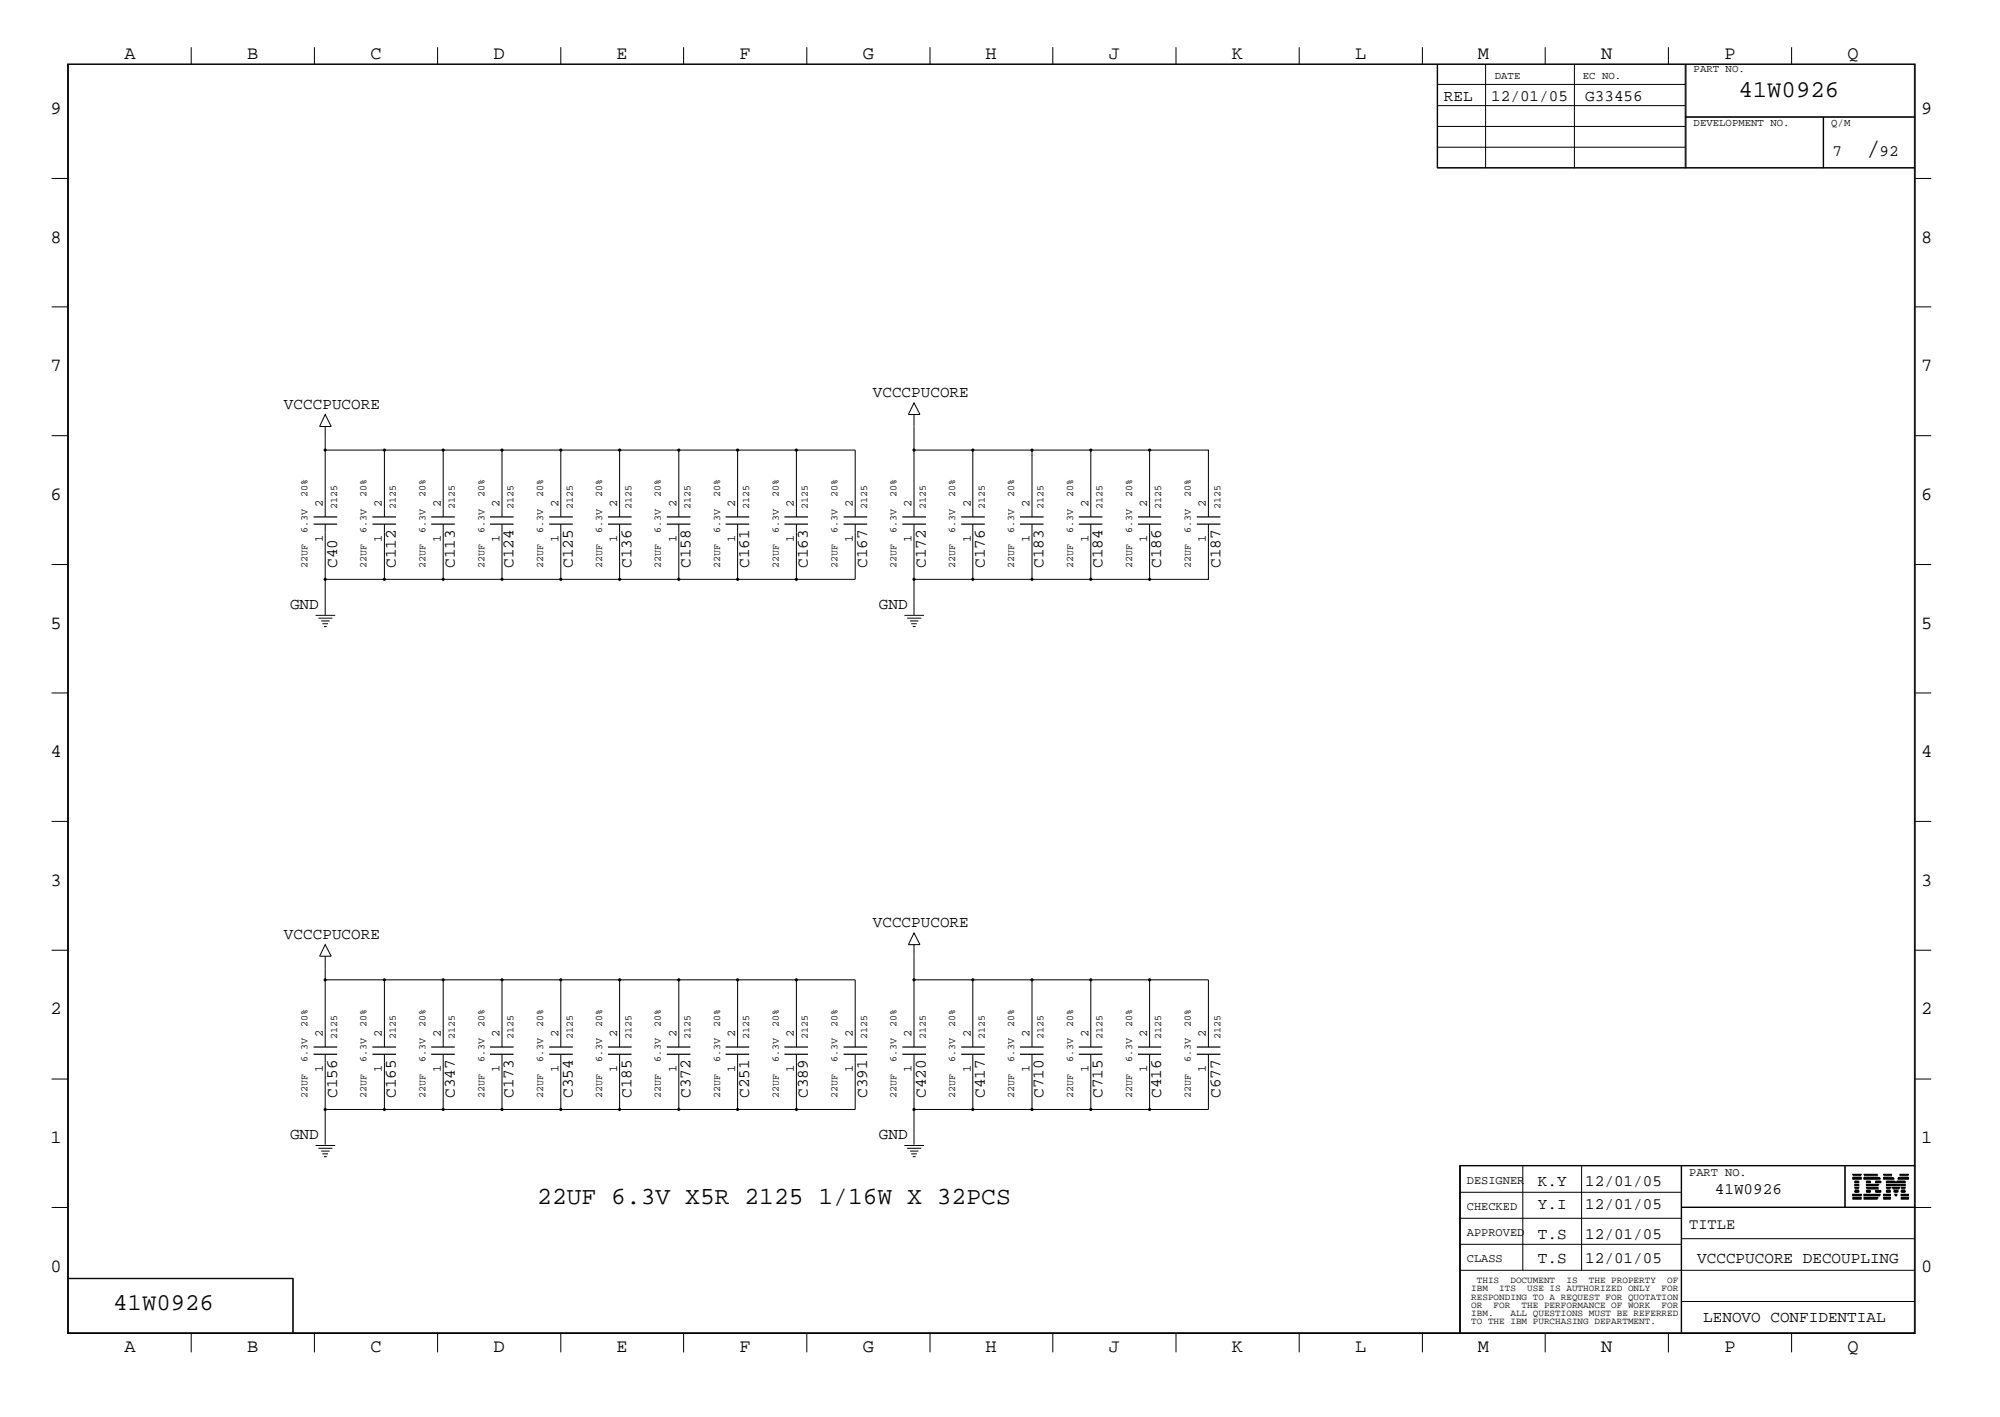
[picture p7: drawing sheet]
<svg xmlns="http://www.w3.org/2000/svg" width="423mm" height="300mm" viewBox="0 0 423 300" stroke-linecap="round" stroke-linejoin="round" font-family="sans-serif">
<g fill="none" stroke="#000" stroke-width=".21">
<path d="M14.3 13.5h391.1v268.7h-391.1zM14.5 13.6h390.7v268.4h-390.7zM40.5 10v3.5M66.5 10v3.5M92.6 10v3.5M118.7 10v3.5M144.7 10v3.5M170.8 10v3.5M196.9 10v3.5M222.8 10v3.5M248.9 10v3.5M275 10v3.5"/>
<path d="M301.1 10v3.5M304.2 13.5v22.1h101.2M304.2 17.9h52.5M304.3 13.5v22.1M314.5 13.5v22.1M327.1 10v3.5M333.2 13.5v22.1M353.1 10v3.5M356.7 13.5v22.1M356.9 13.5v22.1M379.2 10v3.5M10.9 37.8h3.4"/>
<path d="M304.2 35.5h101.2M304.2 26.8h52.5M304.2 22.4h52.5M304.3 31.2h52.4M356.7 24.8h48.7M356.7 24.7h48.7M385.9 24.8v10.8M386 24.8v10.8M405.4 37.8h3.4M10.9 64.9h3.4M405.4 64.9h3.4M10.9 92.2h3.4"/>
<path d="M68.8 87.7l1.3 2.6h-2.5zM68.8 95.3h12.6v14.1M68.8 90.3v19.1M81.4 95.3h12.4v14.1M93.8 95.3h12.5v14.1M106.3 95.3h12.4v14.1M118.7 95.3h12.4v14.1M131.1 95.3h12.6v14.1M143.7 95.3h12.4v14.1M156.1 95.3h12.5v14.1M168.6 95.3h12.4v14.1M193.5 85.3l1.2 2.4h-2.4z"/>
<path d="M193.5 87.7v21.7M193.5 95.3h37.4M205.9 95.3v14.1M218.4 95.3v14.1M230.9 95.3h24.9v14.1M230.9 95.3v14.1M243.3 95.3v14.1M405.4 92.2h3.4M10.9 119.5h3.4M68.8 110.9v19.2M81.4 110.9v11.7h-12.6M93.8 110.9v11.7h-12.4"/>
<path d="M106.3 110.9v11.7h-12.5M118.7 110.9v11.7h-12.4M131.1 110.9v11.7h-12.4M143.7 110.9v11.7h-12.6M156.1 110.9v11.7h-12.4M168.6 110.9v11.7h-12.5M181 110.9v11.7h-12.4M193.5 110.9v19.2M205.9 110.9v11.7M218.4 110.9v11.7M230.9 110.9v11.7M243.3 110.9v11.7"/>
<path d="M255.8 110.9v11.7h-24.9M405.4 119.5h3.4M66.8 130.2h4.2M67.4 130.8h3M68 131.4h1.8M68.2 132h1.2M68.6 132.6h.6M191.4 130.2h4.2M192 130.8h3M192.6 131.4h1.8M192.9 132h1.2M193.2 132.6h.6"/>
<path d="M193.5 122.6h37.4M10.9 146.6h3.4M405.4 146.6h3.4M10.9 173.8h3.4M405.4 173.8h3.4M68.8 199.9l1.3 2.5h-2.5zM193.5 197.4l1.2 2.5h-2.4zM193.5 199.9v7.4h12.4M10.9 201.1h3.4M68.8 202.4v19.2M68.8 207.3h112.2v14.3M81.4 207.3v14.3"/>
<path d="M93.8 207.3v14.3M106.3 207.3v14.3M118.7 207.3v14.3M131.1 207.3v14.3M143.7 207.3v14.3M156.1 207.3v14.3M168.6 207.3v14.3M193.5 207.3v14.3M218.4 207.3h-12.5v14.3M230.9 207.3h-12.5v14.3M243.3 207.3h-12.4v14.3M405.4 201.1h3.4"/>
<path d="M10.9 228.3h3.4M68.8 223.1v11.7M81.4 234.8h-12.6v7.4M81.4 223.1v11.7M93.8 223.1v11.7M106.3 223.1v11.7M118.7 223.1v11.7M131.1 223.1v11.7M143.7 223.1v11.7M156.1 223.1v11.7M168.6 223.1v11.7M181 223.1v11.7h-99.6"/>
<path d="M193.5 223.1v11.7M205.9 223.1v11.7h12.5M205.9 234.8h-12.4v7.4M218.4 223.1v11.7h12.5M230.9 223.1v11.7h12.4M243.3 221.6v-14.3h12.5v14.3M243.3 223.1v11.7h12.5v-11.7M405.4 228.3h3.4M10.9 255.5h3.4M66.8 242.4h4.2M67.4 243h3M68 243.6h1.8"/>
<path d="M68.2 244.2h1.2M68.6 244.8h.6M191.4 242.4h4.2M192 243h3M192.6 243.6h1.8M192.9 244.2h1.2M193.2 244.8h.6M308.9 246.7h96.5M308.9 257.8h47M308.9 252.3h47M309.1 246.6v35.4M322.3 246.6v22.2"/>
<path d="M334.8 246.6v22.2M355.9 246.6v35.4M355.9 255.4h49.5M355.9 255.5h52.9M390.5 246.6v8.9M390.6 246.6v8.9M392.2 253.7h1.8zM392.2 253.6h1.8zM392.2 253.4l1.8 .1zM392.2 253l1.8 .1zM392.2 252.8l1.8 .1zM392.2 252.7l1.8 .1z"/>
<path d="M392.2 249.4l1.8 .1zM392.2 249.3l1.8 .1zM392.2 249.2l1.8 .1zM392.2 248.8h1.8zM392.2 248.7h1.8zM392.2 248.5l1.8 .1zM392.6 252.3h.8zM392.6 252.1l.8 .1zM392.6 252l.8 .1zM392.6 251.6h.8zM392.6 251.5h.8zM392.6 251.3l.8 .1z"/>
<path d="M392.6 250.9l.8 .1zM392.6 250.8h.8zM392.6 250.6l.8 .1zM392.6 250.2l.8 .1zM392.6 250l.8 .1zM392.6 249.9h.8zM394.5 253.7h2.8zM394.5 253.6h2.9zM394.5 253.4l3 .1zM394.5 248.8h3zM394.5 248.7h2.9zM394.5 248.5l2.8 .1z"/>
<path d="M394.5 253l3.3 .1zM394.5 252.8l3.4 .1zM394.5 252.7l3.4 .1zM394.5 249.4l3.4 .1zM394.5 249.3l3.4 .1zM394.5 249.2l3.3 .1zM395.1 251.6h2.6zM395.1 251.5h2.5zM395.1 251.3l2.4 .1zM395.1 250.9l2.4 .1zM395.1 250.8h2.5zM395.1 250.6l2.6 .1z"/>
<path d="M395.1 252.3h.8zM395.1 252.1l.8 .1zM395.1 252l.8 .1zM395.1 250.2l.8 .1zM395.1 250l.8 .1zM395.1 249.9h.8zM397 252.3h1.1zM397 252.1l1.1 .1zM397 252l1.1 .1zM397 250.2l1.1 .1zM397 250l1.1 .1zM397 249.9h1.1z"/>
<path d="M398.7 253.7h1.4zM398.7 253.6h1.4zM398.7 253.4l1.4 .1zM398.7 253l1.4 .1zM398.7 252.8l1.4 .1zM398.7 252.7l1.4 .1zM398.7 249.4l2.2 .1zM398.7 249.3l2.1 .1zM398.7 249.2l2 .1zM398.7 248.8h1.8zM398.7 248.7h1.8zM398.7 248.5l1.7 .1z"/>
<path d="M399.3 252.3h.8zM399.3 252.1l.8 .1zM399.3 252l.8 .1zM399.3 251.6h.8zM399.3 251.5h.8zM399.3 251.3l.8 .1zM399.3 250.9l.8 .1zM399.3 250.8h.8zM399.3 250.6l.8 .1zM399.3 250.2l1.9 .1zM399.3 250l1.9 .1zM399.3 249.9h1.8z"/>
<path d="M400.3 250.6l2 .1zM400.4 250.9l1.8 .1zM400.4 250.8h1.8zM400.5 251.3l1.6 .1zM400.6 251.5h1.5zM400.6 251.6h1.4zM400.9 252.1l.8 .1zM400.9 252l.8 .1zM401 252.3h.7zM401.1 252.7l.4 .1zM401.2 252.8l.3 .1zM401.2 253l.2 .1z"/>
<path d="M401.4 250.2l1.9 .1zM401.5 250l1.8 .1zM401.5 249.9h1.8zM401.7 249.4l2.2 .1zM401.8 249.3l2.1 .1zM401.8 249.2l2.1 .1zM402.1 248.8h1.8zM402.1 248.7h1.8zM402.2 248.5l1.7 .1zM402.4 253.7h1.5zM402.4 253.6h1.5zM402.4 253.4l1.5 .1z"/>
<path d="M402.4 253l1.5 .1zM402.4 252.8l1.5 .1zM402.4 252.7l1.5 .1zM402.4 252.3h.9zM402.4 252.1l.9 .1zM402.4 252l.9 .1zM402.4 251.6h.9zM402.4 251.5h.9zM402.4 251.3l.9 .1zM402.4 250.9l.9 .1zM402.4 250.8h.9zM402.4 250.6l.9 .1z"/>
<path d="M405.4 246.6h-96.5v35.4M14.3 270.5h47.8v11.5M14.3 270.6h47.8M62 270.5v11.5M308.9 268.8h96.5M308.9 263.3h47M355.9 275.4h49.5M355.9 262.1h49.5M40.5 282v4.2M66.5 282v4.2M92.6 282v4.2M118.7 282v4.2"/>
<path d="M144.7 282v4.2M170.8 282v4.2M196.9 282v4.2M222.8 282v4.2M248.9 282v4.2M275 282v4.2M301.1 282v4.2M327.1 282v4.2M353.1 282v4.2M379.2 282v4.2"/>
</g>
<g fill="none" stroke="#000" stroke-width=".25">
<path d="M66.4 110.9h5M66.4 109.4h5M78.8 110.9h5M78.8 109.4h5M91.3 110.9h5M91.3 109.4h5M103.7 110.9h5M103.7 109.4h5M116.2 110.9h5M116.2 109.4h5M128.7 110.9h5M128.7 109.4h5"/>
<path d="M141.1 110.9h5M141.1 109.4h5M153.6 110.9h5M153.6 109.4h5M166 110.9h5M166 109.4h5M178.6 110.9h5M178.6 109.4h5M191 110.9h5M191 109.4h5M203.5 110.9h4.9M203.5 109.4h4.9"/>
<path d="M215.9 110.9h5M215.9 109.4h5M228.3 110.9h5M228.3 109.4h5M240.9 110.9h4.9M240.9 109.4h4.9M253.3 110.9h5M253.3 109.4h5M66.4 223.1h5M66.4 221.6h5M78.8 223.1h5M78.8 221.6h5"/>
<path d="M91.3 223.1h5M91.3 221.6h5M103.7 223.1h5M103.7 221.6h5M116.2 223.1h5M116.2 221.6h5M128.7 223.1h5M128.7 221.6h5M141.1 223.1h5M141.1 221.6h5M153.6 223.1h5M153.6 221.6h5"/>
<path d="M166 223.1h5M166 221.6h5M178.6 223.1h5M178.6 221.6h5M191 223.1h5M191 221.6h5M203.5 223.1h4.9M203.5 221.6h4.9M215.9 223.1h5M215.9 221.6h5M228.3 223.1h5M228.3 221.6h5"/>
<path d="M240.9 223.1h4.9M240.9 221.6h4.9M253.3 223.1h5M253.3 221.6h5"/>
</g>
<g fill="#000">
<circle cx="68.8" cy="95.2" r=".34"/>
<circle cx="81.4" cy="95.2" r=".34"/>
<circle cx="93.8" cy="95.2" r=".34"/>
<circle cx="106.3" cy="95.2" r=".34"/>
<circle cx="118.7" cy="95.2" r=".34"/>
<circle cx="131.1" cy="95.2" r=".34"/>
<circle cx="143.7" cy="95.2" r=".34"/>
<circle cx="156.1" cy="95.2" r=".34"/>
<circle cx="168.6" cy="95.2" r=".34"/>
<circle cx="193.5" cy="95.2" r=".34"/>
<circle cx="205.9" cy="95.2" r=".34"/>
<circle cx="218.4" cy="95.2" r=".34"/>
<circle cx="230.9" cy="95.2" r=".34"/>
<circle cx="243.3" cy="95.2" r=".34"/>
<circle cx="68.8" cy="122.6" r=".34"/>
<circle cx="81.4" cy="122.6" r=".34"/>
<circle cx="93.8" cy="122.6" r=".34"/>
<circle cx="106.3" cy="122.6" r=".34"/>
<circle cx="118.7" cy="122.6" r=".34"/>
<circle cx="131.1" cy="122.6" r=".34"/>
<circle cx="143.7" cy="122.6" r=".34"/>
<circle cx="156.1" cy="122.6" r=".34"/>
<circle cx="168.6" cy="122.6" r=".34"/>
<circle cx="193.5" cy="122.6" r=".34"/>
<circle cx="205.9" cy="122.6" r=".34"/>
<circle cx="218.4" cy="122.6" r=".34"/>
<circle cx="230.9" cy="122.6" r=".34"/>
<circle cx="243.3" cy="122.6" r=".34"/>
<circle cx="68.8" cy="207.3" r=".34"/>
<circle cx="81.4" cy="207.3" r=".34"/>
<circle cx="93.8" cy="207.3" r=".34"/>
<circle cx="106.3" cy="207.3" r=".34"/>
<circle cx="118.7" cy="207.3" r=".34"/>
<circle cx="131.1" cy="207.3" r=".34"/>
<circle cx="143.7" cy="207.3" r=".34"/>
<circle cx="156.1" cy="207.3" r=".34"/>
<circle cx="168.6" cy="207.3" r=".34"/>
<circle cx="193.5" cy="207.3" r=".34"/>
<circle cx="205.9" cy="207.3" r=".34"/>
<circle cx="218.4" cy="207.3" r=".34"/>
<circle cx="230.9" cy="207.3" r=".34"/>
<circle cx="243.3" cy="207.3" r=".34"/>
<circle cx="68.8" cy="234.8" r=".34"/>
<circle cx="81.4" cy="234.8" r=".34"/>
<circle cx="93.8" cy="234.8" r=".34"/>
<circle cx="106.3" cy="234.8" r=".34"/>
<circle cx="118.7" cy="234.8" r=".34"/>
<circle cx="131.1" cy="234.8" r=".34"/>
<circle cx="143.7" cy="234.8" r=".34"/>
<circle cx="156.1" cy="234.8" r=".34"/>
<circle cx="168.6" cy="234.8" r=".34"/>
<circle cx="193.5" cy="234.8" r=".34"/>
<circle cx="205.9" cy="234.8" r=".34"/>
<circle cx="218.4" cy="234.8" r=".34"/>
<circle cx="230.9" cy="234.8" r=".34"/>
<circle cx="243.3" cy="234.8" r=".34"/>
</g>
<g font-size="5.2">
<text x="395" y="32.9">/</text>
<text x="113.7" y="254.8">22UF 6.3V X5R 2125 1/16W X 32PCS</text>
</g>
<g font-size="5.1">
<text x="368" y="20.5">41W0926</text>
<text x="24" y="277.2">41W0926</text>
</g>
<g font-size="4">
<text x="26.3" y="12.5">A</text>
<text x="52.3" y="12.5">B</text>
<text x="78.4" y="12.5">C</text>
<text x="104.5" y="12.5">D</text>
<text x="130.5" y="12.5">E</text>
<text x="156.5" y="12.5">F</text>
<text x="182.6" y="12.5">G</text>
<text x="208.6" y="12.5">H</text>
<text x="234.7" y="12.5">J</text>
<text x="260.8" y="12.5">K</text>
<text x="286.9" y="12.5">L</text>
<text x="312.8" y="12.5">M</text>
<text x="338.9" y="12.5">N</text>
<text x="365" y="12.5">P</text>
<text x="391.1" y="12.5">Q</text>
<text x="10.7" y="24.1">9</text>
<text x="406.7" y="24.1">9</text>
<text x="10.7" y="51.4">8</text>
<text x="406.7" y="51.4">8</text>
<text x="10.7" y="78.6">7</text>
<text x="406.7" y="78.6">7</text>
<text x="10.7" y="105.8">6</text>
<text x="406.7" y="105.8">6</text>
<text x="10.7" y="133.1">5</text>
<text x="406.7" y="133.1">5</text>
<text x="10.7" y="160.2">4</text>
<text x="406.7" y="160.2">4</text>
<text x="10.7" y="187.5">3</text>
<text x="406.7" y="187.5">3</text>
<text x="10.7" y="214.6">2</text>
<text x="406.7" y="214.6">2</text>
<text x="10.7" y="241.9">1</text>
<text x="406.7" y="241.9">1</text>
<text x="10.7" y="269.2">0</text>
<text x="406.7" y="269.2">0</text>
<text x="26.3" y="286.2">A</text>
<text x="52.3" y="286.2">B</text>
<text x="78.4" y="286.2">C</text>
<text x="104.5" y="286.2">D</text>
<text x="130.5" y="286.2">E</text>
<text x="156.5" y="286.2">F</text>
<text x="182.6" y="286.2">G</text>
<text x="208.6" y="286.2">H</text>
<text x="234.7" y="286.2">J</text>
<text x="260.8" y="286.2">K</text>
<text x="286.9" y="286.2">L</text>
<text x="312.8" y="286.2">M</text>
<text x="338.9" y="286.2">N</text>
<text x="365" y="286.2">P</text>
<text x="391.1" y="286.2">Q</text>
</g>
<g font-size="3.4">
<text x="305.6" y="21.4">REL</text>
<text x="315.6" y="21.4">12/01/05</text>
<text x="335.5" y="21.4">G33456</text>
<text x="387.9" y="32.9">7</text>
<text x="397.8" y="32.9">92</text>
<text x="184.7" y="84">VCCCPUCORE</text>
<text x="60.1" y="86.5">VCCCPUCORE</text>
<text x="71.4" y="120.1" transform="rotate(-90 71.4 120.1)">C40</text>
<text x="83.8" y="120.1" transform="rotate(-90 83.8 120.1)">C112</text>
<text x="96.3" y="120.1" transform="rotate(-90 96.3 120.1)">C113</text>
<text x="108.7" y="120.1" transform="rotate(-90 108.7 120.1)">C124</text>
<text x="121.2" y="120.1" transform="rotate(-90 121.2 120.1)">C125</text>
<text x="133.7" y="120.1" transform="rotate(-90 133.7 120.1)">C136</text>
<text x="146.1" y="120.1" transform="rotate(-90 146.1 120.1)">C158</text>
<text x="158.6" y="120.1" transform="rotate(-90 158.6 120.1)">C161</text>
<text x="171" y="120.1" transform="rotate(-90 171 120.1)">C163</text>
<text x="183.6" y="120.1" transform="rotate(-90 183.6 120.1)">C167</text>
<text x="196" y="120.1" transform="rotate(-90 196 120.1)">C172</text>
<text x="208.4" y="120.1" transform="rotate(-90 208.4 120.1)">C176</text>
<text x="220.9" y="120.1" transform="rotate(-90 220.9 120.1)">C183</text>
<text x="233.3" y="120.1" transform="rotate(-90 233.3 120.1)">C184</text>
<text x="245.8" y="120.1" transform="rotate(-90 245.8 120.1)">C186</text>
<text x="258.3" y="120.1" transform="rotate(-90 258.3 120.1)">C187</text>
<text x="61.4" y="128.9">GND</text>
<text x="186" y="128.9">GND</text>
<text x="184.7" y="196.2">VCCCPUCORE</text>
<text x="60.1" y="198.6">VCCCPUCORE</text>
<text x="71.4" y="232.3" transform="rotate(-90 71.4 232.3)">C156</text>
<text x="83.8" y="232.3" transform="rotate(-90 83.8 232.3)">C165</text>
<text x="96.3" y="232.3" transform="rotate(-90 96.3 232.3)">C347</text>
<text x="108.7" y="232.3" transform="rotate(-90 108.7 232.3)">C173</text>
<text x="121.2" y="232.3" transform="rotate(-90 121.2 232.3)">C354</text>
<text x="133.7" y="232.3" transform="rotate(-90 133.7 232.3)">C185</text>
<text x="146.1" y="232.3" transform="rotate(-90 146.1 232.3)">C372</text>
<text x="158.6" y="232.3" transform="rotate(-90 158.6 232.3)">C251</text>
<text x="171" y="232.3" transform="rotate(-90 171 232.3)">C389</text>
<text x="183.6" y="232.3" transform="rotate(-90 183.6 232.3)">C391</text>
<text x="196" y="232.3" transform="rotate(-90 196 232.3)">C420</text>
<text x="208.4" y="232.3" transform="rotate(-90 208.4 232.3)">C417</text>
<text x="220.9" y="232.3" transform="rotate(-90 220.9 232.3)">C710</text>
<text x="233.3" y="232.3" transform="rotate(-90 233.3 232.3)">C715</text>
<text x="245.8" y="232.3" transform="rotate(-90 245.8 232.3)">C416</text>
<text x="258.3" y="232.3" transform="rotate(-90 258.3 232.3)">C677</text>
<text x="61.4" y="241">GND</text>
<text x="186" y="241">GND</text>
<text x="325.5" y="251">K.Y</text>
<text x="335.5" y="251">12/01/05</text>
<text x="325.5" y="255.9">Y.I</text>
<text x="335.5" y="255.9">12/01/05</text>
<text x="363" y="252.7">41W0926</text>
<text x="325.5" y="262.2">T.S</text>
<text x="335.5" y="262.2">12/01/05</text>
<text x="325.5" y="267.2">T.S</text>
<text x="335.5" y="267.2">12/01/05</text>
<text x="359.2" y="267.2">VCCCPUCORE DECOUPLING</text>
<text x="360.5" y="279.7">LENOVO CONFIDENTIAL</text>
</g>
<text font-size="3.2" x="357.5" y="260">TITLE</text>
<g font-size="2.5">
<text x="68.3" y="107.2" transform="rotate(-90 68.3 107.2)">2</text>
<text x="80.9" y="107.2" transform="rotate(-90 80.9 107.2)">2</text>
<text x="93.3" y="107.2" transform="rotate(-90 93.3 107.2)">2</text>
<text x="105.7" y="107.2" transform="rotate(-90 105.7 107.2)">2</text>
<text x="118.2" y="107.2" transform="rotate(-90 118.2 107.2)">2</text>
<text x="130.6" y="107.2" transform="rotate(-90 130.6 107.2)">2</text>
<text x="143.2" y="107.2" transform="rotate(-90 143.2 107.2)">2</text>
<text x="155.6" y="107.2" transform="rotate(-90 155.6 107.2)">2</text>
<text x="168.1" y="107.2" transform="rotate(-90 168.1 107.2)">2</text>
<text x="180.5" y="107.2" transform="rotate(-90 180.5 107.2)">2</text>
<text x="193" y="107.2" transform="rotate(-90 193 107.2)">2</text>
<text x="205.5" y="107.2" transform="rotate(-90 205.5 107.2)">2</text>
<text x="217.9" y="107.2" transform="rotate(-90 217.9 107.2)">2</text>
<text x="230.4" y="107.2" transform="rotate(-90 230.4 107.2)">2</text>
<text x="242.8" y="107.2" transform="rotate(-90 242.8 107.2)">2</text>
<text x="255.3" y="107.2" transform="rotate(-90 255.3 107.2)">2</text>
<text x="68.3" y="114.7" transform="rotate(-90 68.3 114.7)">1</text>
<text x="80.9" y="114.7" transform="rotate(-90 80.9 114.7)">1</text>
<text x="93.3" y="114.7" transform="rotate(-90 93.3 114.7)">1</text>
<text x="105.7" y="114.7" transform="rotate(-90 105.7 114.7)">1</text>
<text x="118.2" y="114.7" transform="rotate(-90 118.2 114.7)">1</text>
<text x="130.6" y="114.7" transform="rotate(-90 130.6 114.7)">1</text>
<text x="143.2" y="114.7" transform="rotate(-90 143.2 114.7)">1</text>
<text x="155.6" y="114.7" transform="rotate(-90 155.6 114.7)">1</text>
<text x="168.1" y="114.7" transform="rotate(-90 168.1 114.7)">1</text>
<text x="180.5" y="114.7" transform="rotate(-90 180.5 114.7)">1</text>
<text x="193" y="114.7" transform="rotate(-90 193 114.7)">1</text>
<text x="205.5" y="114.7" transform="rotate(-90 205.5 114.7)">1</text>
<text x="217.9" y="114.7" transform="rotate(-90 217.9 114.7)">1</text>
<text x="230.4" y="114.7" transform="rotate(-90 230.4 114.7)">1</text>
<text x="242.8" y="114.7" transform="rotate(-90 242.8 114.7)">1</text>
<text x="255.3" y="114.7" transform="rotate(-90 255.3 114.7)">1</text>
<text x="68.3" y="219.4" transform="rotate(-90 68.3 219.4)">2</text>
<text x="80.9" y="219.4" transform="rotate(-90 80.9 219.4)">2</text>
<text x="93.3" y="219.4" transform="rotate(-90 93.3 219.4)">2</text>
<text x="105.7" y="219.4" transform="rotate(-90 105.7 219.4)">2</text>
<text x="118.2" y="219.4" transform="rotate(-90 118.2 219.4)">2</text>
<text x="130.6" y="219.4" transform="rotate(-90 130.6 219.4)">2</text>
<text x="143.2" y="219.4" transform="rotate(-90 143.2 219.4)">2</text>
<text x="155.6" y="219.4" transform="rotate(-90 155.6 219.4)">2</text>
<text x="168.1" y="219.4" transform="rotate(-90 168.1 219.4)">2</text>
<text x="180.5" y="219.4" transform="rotate(-90 180.5 219.4)">2</text>
<text x="193" y="219.4" transform="rotate(-90 193 219.4)">2</text>
<text x="205.5" y="219.4" transform="rotate(-90 205.5 219.4)">2</text>
<text x="217.9" y="219.4" transform="rotate(-90 217.9 219.4)">2</text>
<text x="230.4" y="219.4" transform="rotate(-90 230.4 219.4)">2</text>
<text x="242.8" y="219.4" transform="rotate(-90 242.8 219.4)">2</text>
<text x="255.3" y="219.4" transform="rotate(-90 255.3 219.4)">2</text>
<text x="68.3" y="226.8" transform="rotate(-90 68.3 226.8)">1</text>
<text x="80.9" y="226.8" transform="rotate(-90 80.9 226.8)">1</text>
<text x="93.3" y="226.8" transform="rotate(-90 93.3 226.8)">1</text>
<text x="105.7" y="226.8" transform="rotate(-90 105.7 226.8)">1</text>
<text x="118.2" y="226.8" transform="rotate(-90 118.2 226.8)">1</text>
<text x="130.6" y="226.8" transform="rotate(-90 130.6 226.8)">1</text>
<text x="143.2" y="226.8" transform="rotate(-90 143.2 226.8)">1</text>
<text x="155.6" y="226.8" transform="rotate(-90 155.6 226.8)">1</text>
<text x="168.1" y="226.8" transform="rotate(-90 168.1 226.8)">1</text>
<text x="180.5" y="226.8" transform="rotate(-90 180.5 226.8)">1</text>
<text x="193" y="226.8" transform="rotate(-90 193 226.8)">1</text>
<text x="205.5" y="226.8" transform="rotate(-90 205.5 226.8)">1</text>
<text x="217.9" y="226.8" transform="rotate(-90 217.9 226.8)">1</text>
<text x="230.4" y="226.8" transform="rotate(-90 230.4 226.8)">1</text>
<text x="242.8" y="226.8" transform="rotate(-90 242.8 226.8)">1</text>
<text x="255.3" y="226.8" transform="rotate(-90 255.3 226.8)">1</text>
<text x="310.5" y="250.6">DESIGNER</text>
<text x="357.5" y="248.8">PART NO.</text>
<text x="310.5" y="256.1">CHECKED</text>
<text x="310.5" y="261.5">APPROVED</text>
<text x="310.5" y="267">CLASS</text>
</g>
<g font-size="2.3">
<text x="316.4" y="16.7">DATE</text>
<text x="335" y="16.7">EC NO.</text>
<text x="358.5" y="15.2">PART NO.</text>
<text x="358.5" y="26.6">DEVELOPMENT NO.</text>
<text x="387.6" y="26.6">Q/M</text>
</g>
<g font-size="2.1">
<text x="65.1" y="105.2" transform="rotate(-90 65.1 105.2)">20%</text>
<text x="71.4" y="107.7" transform="rotate(-90 71.4 107.7)">2125</text>
<text x="77.6" y="105.2" transform="rotate(-90 77.6 105.2)">20%</text>
<text x="83.8" y="107.7" transform="rotate(-90 83.8 107.7)">2125</text>
<text x="90.1" y="105.2" transform="rotate(-90 90.1 105.2)">20%</text>
<text x="96.3" y="107.7" transform="rotate(-90 96.3 107.7)">2125</text>
<text x="102.5" y="105.2" transform="rotate(-90 102.5 105.2)">20%</text>
<text x="108.7" y="107.7" transform="rotate(-90 108.7 107.7)">2125</text>
<text x="115" y="105.2" transform="rotate(-90 115 105.2)">20%</text>
<text x="121.2" y="107.7" transform="rotate(-90 121.2 107.7)">2125</text>
<text x="127.4" y="105.2" transform="rotate(-90 127.4 105.2)">20%</text>
<text x="133.7" y="107.7" transform="rotate(-90 133.7 107.7)">2125</text>
<text x="139.9" y="105.2" transform="rotate(-90 139.9 105.2)">20%</text>
<text x="146.1" y="107.7" transform="rotate(-90 146.1 107.7)">2125</text>
<text x="152.4" y="105.2" transform="rotate(-90 152.4 105.2)">20%</text>
<text x="158.6" y="107.7" transform="rotate(-90 158.6 107.7)">2125</text>
<text x="164.8" y="105.2" transform="rotate(-90 164.8 105.2)">20%</text>
<text x="171" y="107.7" transform="rotate(-90 171 107.7)">2125</text>
<text x="177.3" y="105.2" transform="rotate(-90 177.3 105.2)">20%</text>
<text x="183.6" y="107.7" transform="rotate(-90 183.6 107.7)">2125</text>
<text x="189.7" y="105.2" transform="rotate(-90 189.7 105.2)">20%</text>
<text x="196" y="107.7" transform="rotate(-90 196 107.7)">2125</text>
<text x="202.2" y="105.2" transform="rotate(-90 202.2 105.2)">20%</text>
<text x="208.4" y="107.7" transform="rotate(-90 208.4 107.7)">2125</text>
<text x="214.6" y="105.2" transform="rotate(-90 214.6 105.2)">20%</text>
<text x="220.9" y="107.7" transform="rotate(-90 220.9 107.7)">2125</text>
<text x="227.2" y="105.2" transform="rotate(-90 227.2 105.2)">20%</text>
<text x="233.3" y="107.7" transform="rotate(-90 233.3 107.7)">2125</text>
<text x="239.6" y="105.2" transform="rotate(-90 239.6 105.2)">20%</text>
<text x="245.8" y="107.7" transform="rotate(-90 245.8 107.7)">2125</text>
<text x="252.1" y="105.2" transform="rotate(-90 252.1 105.2)">20%</text>
<text x="258.3" y="107.7" transform="rotate(-90 258.3 107.7)">2125</text>
<text x="65.1" y="112.7" transform="rotate(-90 65.1 112.7)">6.3V</text>
<text x="77.6" y="112.7" transform="rotate(-90 77.6 112.7)">6.3V</text>
<text x="90.1" y="112.7" transform="rotate(-90 90.1 112.7)">6.3V</text>
<text x="102.5" y="112.7" transform="rotate(-90 102.5 112.7)">6.3V</text>
<text x="115" y="112.7" transform="rotate(-90 115 112.7)">6.3V</text>
<text x="127.4" y="112.7" transform="rotate(-90 127.4 112.7)">6.3V</text>
<text x="139.9" y="112.7" transform="rotate(-90 139.9 112.7)">6.3V</text>
<text x="152.4" y="112.7" transform="rotate(-90 152.4 112.7)">6.3V</text>
<text x="164.8" y="112.7" transform="rotate(-90 164.8 112.7)">6.3V</text>
<text x="177.3" y="112.7" transform="rotate(-90 177.3 112.7)">6.3V</text>
<text x="189.7" y="112.7" transform="rotate(-90 189.7 112.7)">6.3V</text>
<text x="202.2" y="112.7" transform="rotate(-90 202.2 112.7)">6.3V</text>
<text x="214.6" y="112.7" transform="rotate(-90 214.6 112.7)">6.3V</text>
<text x="227.2" y="112.7" transform="rotate(-90 227.2 112.7)">6.3V</text>
<text x="239.6" y="112.7" transform="rotate(-90 239.6 112.7)">6.3V</text>
<text x="252.1" y="112.7" transform="rotate(-90 252.1 112.7)">6.3V</text>
<text x="65.1" y="120.1" transform="rotate(-90 65.1 120.1)">22UF</text>
<text x="77.6" y="120.1" transform="rotate(-90 77.6 120.1)">22UF</text>
<text x="90.1" y="120.1" transform="rotate(-90 90.1 120.1)">22UF</text>
<text x="102.5" y="120.1" transform="rotate(-90 102.5 120.1)">22UF</text>
<text x="115" y="120.1" transform="rotate(-90 115 120.1)">22UF</text>
<text x="127.4" y="120.1" transform="rotate(-90 127.4 120.1)">22UF</text>
<text x="139.9" y="120.1" transform="rotate(-90 139.9 120.1)">22UF</text>
<text x="152.4" y="120.1" transform="rotate(-90 152.4 120.1)">22UF</text>
<text x="164.8" y="120.1" transform="rotate(-90 164.8 120.1)">22UF</text>
<text x="177.3" y="120.1" transform="rotate(-90 177.3 120.1)">22UF</text>
<text x="189.7" y="120.1" transform="rotate(-90 189.7 120.1)">22UF</text>
<text x="202.2" y="120.1" transform="rotate(-90 202.2 120.1)">22UF</text>
<text x="214.6" y="120.1" transform="rotate(-90 214.6 120.1)">22UF</text>
<text x="227.2" y="120.1" transform="rotate(-90 227.2 120.1)">22UF</text>
<text x="239.6" y="120.1" transform="rotate(-90 239.6 120.1)">22UF</text>
<text x="252.1" y="120.1" transform="rotate(-90 252.1 120.1)">22UF</text>
<text x="65.1" y="217.3" transform="rotate(-90 65.1 217.3)">20%</text>
<text x="71.4" y="219.9" transform="rotate(-90 71.4 219.9)">2125</text>
<text x="77.6" y="217.3" transform="rotate(-90 77.6 217.3)">20%</text>
<text x="83.8" y="219.9" transform="rotate(-90 83.8 219.9)">2125</text>
<text x="90.1" y="217.3" transform="rotate(-90 90.1 217.3)">20%</text>
<text x="96.3" y="219.9" transform="rotate(-90 96.3 219.9)">2125</text>
<text x="102.5" y="217.3" transform="rotate(-90 102.5 217.3)">20%</text>
<text x="108.7" y="219.9" transform="rotate(-90 108.7 219.9)">2125</text>
<text x="115" y="217.3" transform="rotate(-90 115 217.3)">20%</text>
<text x="121.2" y="219.9" transform="rotate(-90 121.2 219.9)">2125</text>
<text x="127.4" y="217.3" transform="rotate(-90 127.4 217.3)">20%</text>
<text x="133.7" y="219.9" transform="rotate(-90 133.7 219.9)">2125</text>
<text x="139.9" y="217.3" transform="rotate(-90 139.9 217.3)">20%</text>
<text x="146.1" y="219.9" transform="rotate(-90 146.1 219.9)">2125</text>
<text x="152.4" y="217.3" transform="rotate(-90 152.4 217.3)">20%</text>
<text x="158.6" y="219.9" transform="rotate(-90 158.6 219.9)">2125</text>
<text x="164.8" y="217.3" transform="rotate(-90 164.8 217.3)">20%</text>
<text x="171" y="219.9" transform="rotate(-90 171 219.9)">2125</text>
<text x="177.3" y="217.3" transform="rotate(-90 177.3 217.3)">20%</text>
<text x="183.6" y="219.9" transform="rotate(-90 183.6 219.9)">2125</text>
<text x="189.7" y="217.3" transform="rotate(-90 189.7 217.3)">20%</text>
<text x="196" y="219.9" transform="rotate(-90 196 219.9)">2125</text>
<text x="202.2" y="217.3" transform="rotate(-90 202.2 217.3)">20%</text>
<text x="208.4" y="219.9" transform="rotate(-90 208.4 219.9)">2125</text>
<text x="214.6" y="217.3" transform="rotate(-90 214.6 217.3)">20%</text>
<text x="220.9" y="219.9" transform="rotate(-90 220.9 219.9)">2125</text>
<text x="227.2" y="217.3" transform="rotate(-90 227.2 217.3)">20%</text>
<text x="233.3" y="219.9" transform="rotate(-90 233.3 219.9)">2125</text>
<text x="239.6" y="217.3" transform="rotate(-90 239.6 217.3)">20%</text>
<text x="245.8" y="219.9" transform="rotate(-90 245.8 219.9)">2125</text>
<text x="252.1" y="217.3" transform="rotate(-90 252.1 217.3)">20%</text>
<text x="258.3" y="219.9" transform="rotate(-90 258.3 219.9)">2125</text>
<text x="65.1" y="224.8" transform="rotate(-90 65.1 224.8)">6.3V</text>
<text x="77.6" y="224.8" transform="rotate(-90 77.6 224.8)">6.3V</text>
<text x="90.1" y="224.8" transform="rotate(-90 90.1 224.8)">6.3V</text>
<text x="102.5" y="224.8" transform="rotate(-90 102.5 224.8)">6.3V</text>
<text x="115" y="224.8" transform="rotate(-90 115 224.8)">6.3V</text>
<text x="127.4" y="224.8" transform="rotate(-90 127.4 224.8)">6.3V</text>
<text x="139.9" y="224.8" transform="rotate(-90 139.9 224.8)">6.3V</text>
<text x="152.4" y="224.8" transform="rotate(-90 152.4 224.8)">6.3V</text>
<text x="164.8" y="224.8" transform="rotate(-90 164.8 224.8)">6.3V</text>
<text x="177.3" y="224.8" transform="rotate(-90 177.3 224.8)">6.3V</text>
<text x="189.7" y="224.8" transform="rotate(-90 189.7 224.8)">6.3V</text>
<text x="202.2" y="224.8" transform="rotate(-90 202.2 224.8)">6.3V</text>
<text x="214.6" y="224.8" transform="rotate(-90 214.6 224.8)">6.3V</text>
<text x="227.2" y="224.8" transform="rotate(-90 227.2 224.8)">6.3V</text>
<text x="239.6" y="224.8" transform="rotate(-90 239.6 224.8)">6.3V</text>
<text x="252.1" y="224.8" transform="rotate(-90 252.1 224.8)">6.3V</text>
<text x="65.1" y="232.3" transform="rotate(-90 65.1 232.3)">22UF</text>
<text x="77.6" y="232.3" transform="rotate(-90 77.6 232.3)">22UF</text>
<text x="90.1" y="232.3" transform="rotate(-90 90.1 232.3)">22UF</text>
<text x="102.5" y="232.3" transform="rotate(-90 102.5 232.3)">22UF</text>
<text x="115" y="232.3" transform="rotate(-90 115 232.3)">22UF</text>
<text x="127.4" y="232.3" transform="rotate(-90 127.4 232.3)">22UF</text>
<text x="139.9" y="232.3" transform="rotate(-90 139.9 232.3)">22UF</text>
<text x="152.4" y="232.3" transform="rotate(-90 152.4 232.3)">22UF</text>
<text x="164.8" y="232.3" transform="rotate(-90 164.8 232.3)">22UF</text>
<text x="177.3" y="232.3" transform="rotate(-90 177.3 232.3)">22UF</text>
<text x="189.7" y="232.3" transform="rotate(-90 189.7 232.3)">22UF</text>
<text x="202.2" y="232.3" transform="rotate(-90 202.2 232.3)">22UF</text>
<text x="214.6" y="232.3" transform="rotate(-90 214.6 232.3)">22UF</text>
<text x="227.2" y="232.3" transform="rotate(-90 227.2 232.3)">22UF</text>
<text x="239.6" y="232.3" transform="rotate(-90 239.6 232.3)">22UF</text>
<text x="252.1" y="232.3" transform="rotate(-90 252.1 232.3)">22UF</text>
</g>
<g font-size="2">
<text x="311.4" y="273.2">IBM</text>
<text x="311.4" y="275">RESPONDING TO A REQUEST FOR QUOTATION</text>
<text x="312.6" y="271.4">THIS</text>
<text x="317.3" y="273.2">ITS</text>
<text x="319.7" y="271.4">DOCUMENT</text>
<text x="323.3" y="273.2">USE IS AUTHORIZED ONLY</text>
<text x="331.6" y="271.4">IS</text>
<text x="336.3" y="271.4">THE PROPERTY</text>
<text x="351.7" y="273.2">FOR</text>
<text x="352.9" y="271.4">OF</text>
<text x="311.4" y="276.7">OR</text>
<text x="311.4" y="278.6">IBM.</text>
<text x="311.4" y="280.2">TO THE IBM PURCHASING DEPARTMENT.</text>
<text x="316.1" y="276.7">FOR</text>
<text x="319.7" y="278.6">ALL QUESTIONS MUST BE REFERRED</text>
<text x="322.1" y="276.7">THE PERFORMANCE OF WORK</text>
<text x="351.7" y="276.7">FOR</text>
</g>
</svg>
